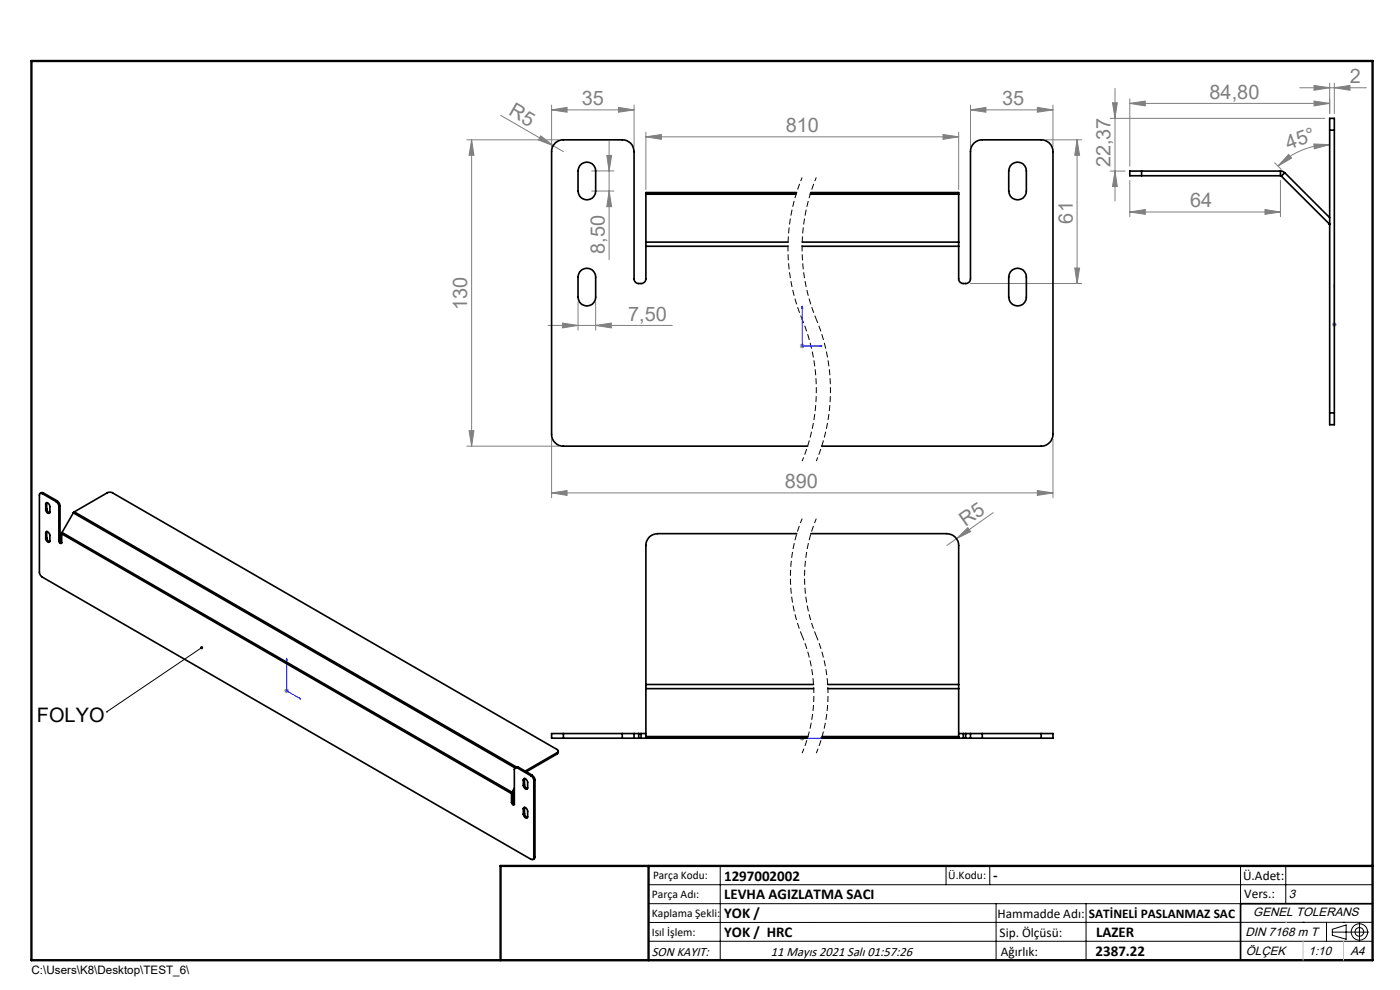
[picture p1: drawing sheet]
<svg xmlns="http://www.w3.org/2000/svg" width="297mm" height="210mm" viewBox="0 0 297 210" stroke-linecap="round" stroke-linejoin="round" font-family="sans-serif">
<path d="M170.2 37.6a39.1 39.1 0 0 0 0 30.1M173.2 37.6a39.1 39.1 0 0 0 0 30.1M170.2 67.7a39.1 39.1 0 0 1 0 30.1M173.2 67.7a39.1 39.1 0 0 1 0 30.1" fill="none" stroke="#000" stroke-width=".21" stroke-dasharray="1.3 .6" stroke-dashoffset=".4" stroke-linecap="butt"/>
<path d="M170.2 110a32.3 32.3 0 0 0 0 24.9M173.2 110a32.3 32.3 0 0 0 0 24.9M170.2 134.9a32.3 32.3 0 0 1 0 24.9M173.2 134.9a32.3 32.3 0 0 1 0 24.9" fill="none" stroke="#000" stroke-width=".21" stroke-dasharray="1.3 .6" stroke-dashoffset=".3" stroke-linecap="butt"/>
<g fill="none" stroke="#000" stroke-width=".21">
<path d="M42.8 137.4l-20.2 13.6M22.6 151h.1M137.6 187.7h153.6M137.6 191.7h153.6M137.6 199.7h153.6M152.8 183.7v20M200.7 183.7v4M210 183.7v4M211.3 191.7v12M230.4 191.7v12M263.2 183.7v20M272.8 183.7v8"/>
<path d="M276.4 195.6h.1M281.4 195.6v4.1M282.6 197.7h7.8M282.6 197.1l3-.9v3l-3-.8zM285 195.6h.1M288.4 195.8v3.8M291.2 195.6l-153.6 .1"/>
<circle cx="288.4" cy="197.7" r="1.74"/>
<circle cx="288.4" cy="197.7" r=".93"/>
</g>
<g fill="none" stroke="#00f" stroke-width=".21">
<path d="M170.2 64.9v8.5h4.2M170.2 64.9l.1 .5h-.2zM174 73.3l.4 .1-.4 .1zM283.1 68.7v.3zM283.1 60.4v.4v-.4M283.1 68.9h.1M283.1 60.4v8.5M60.8 139.6l.1 .4-.2-.1zM60.8 139.6v6.9l3 1.8M63.5 148l.3 .3-.3-.1zM170.1 156.6h.2zM170.2 156.6h.1"/>
<path d="M170.2 156.6h4.2M174.4 156.6h-.4h.4"/>
</g>
<g fill="none" stroke="#808080" stroke-width=".21">
<path d="M236.5 18.8v23.8M275.7 18.6h14.2M278.8 18.1l3.3 .5-3.3 .5zM282.1 17.6v6.5M283.1 18.6l3.3-.5v1zM283.1 17.6v6.5M99 29.7h19.5M100 29.7v64.9M100 29.7l.5 3.2h-1zM106.2 24.5l11.1 6.4M114.7 28.8l2.6 2.1-3.1-1.2zM117 23.3l3.3-.5v1z"/>
<path d="M117 22.3v8.8M117 23.3h17.5M117.3 30.9l2.2 1.3M125.5 36.3h4.7M128.7 33h1.1l-.6 3.3zM129.2 29.9v25.2M131.2 22.8l3.3 .5-3.3 .5zM134.5 22.3v8.8M137 29l3.3-.5v1.1zM137 28v12.2M137 29h66.4M200.1 28.5l3.3 .5-3.3 .6z"/>
<path d="M203.4 28v12.2M205.9 23.3l3.3-.5v1zM205.9 23.3h17.5M205.9 22.3v8.8M220.1 22.8l3.3 .5-3.3 .5zM221.9 29.7h7.6M223.4 22.3v8.8M228.5 29.7v30.4M228.5 29.7l.5 3.2h-1zM235.5 25.1h45.6M235.5 36.3h3.2M236 21.8h1l-.5 3.3z"/>
<path d="M236.5 36.3l.5 3.3h-1zM239.7 21.9l3.3-.5v1.1zM239.7 20.9v14.4M239.7 38.3v7.7M239.7 21.9h42.4M270.4 34.5l1.4 1.4M271.6 38.3v7.7M273.4 32.8l.6 .7-2.9 1.7zM278.7 30.5l3.4 .2-3.3 .9zM278.8 21.4l3.3 .5-3.3 .6zM282.1 30.7a15.7 15.7 0 0 0-11 4.5M125.5 40.5h4.7"/>
<path d="M129.2 40.5l.6 3.3h-1.1zM228 56.9h1l-.5 3.2zM239.7 45l3.3-.6v1.1zM239.7 45h31.9M268.4 44.4l3.2 .6-3.2 .5zM116.3 69h26.3M119.3 68.5l3.3 .5-3.3 .6zM122.6 64v6M126.4 69l3.3-.5v1.1zM126.4 64v6M169.7 73.4h1M169.8 73.1l.7 .7"/>
<path d="M170.2 72.9v1M170.5 73.1l-.7 .7M205.9 60.1h23.6M282.6 68.9h1M282.7 68.5l.7 .7M283.1 68.4v.9M283.4 68.5l-.7 .7M99 94.6h19.5M99.5 91.4h1l-.5 3.2zM117 93.2v12.4M223.4 93.2v12.4M117 104.6l3.3-.5v1z"/>
<path d="M117 104.6h106.4M202.9 114.3l2.4-2.4 .6 .9zM202.9 114.3l-2 1.4M210.7 108.8l-7.8 5.5M220.1 104.1l3.3 .5-3.3 .5zM60.3 146.5h1M60.5 146.2l.7 .7M60.8 146v1M61.2 146.2l-.7 .7M169.7 156.6h1M169.8 156.2l.7 .7M170.2 156.1v1"/>
<path d="M170.5 156.2l-.7 .7"/>
</g>
<path d="M106.2 203.7h185" fill="none" stroke="#000" stroke-width=".25"/>
<path d="M291.2 191.7h-28v12" fill="none" stroke="#000" stroke-width=".35"/>
<path d="M6.7 12.9h284.5v190.8h-284.5zM137.6 183.7v20M291.2 183.7h-185v20" fill="none" stroke="#000" stroke-width=".5"/>
<path d="M272.8 195.6h.1M276.4 199.7v4M285 199.7v4" fill="none" stroke="#c0c0c0" stroke-width=".21"/>
<path d="M42.5 137.2l.4-.1 .1 .1-.2 .2 .2-.2a.34 .34 0 0 1-.2 .5 .34 .34 0 0 1-.3-.5z" fill="#000"/>
<g fill="#00f">
<path d="M174 73.3l.4 .1-.4 .1zM170.2 64.9l.1 .5h-.2z"/>
<path d="M283.1 68.7v.3zM283.1 60.4v.4zM63.5 148l.3 .3-.3-.1zM60.8 139.6l.1 .4-.2-.1zM174 156.6h.4zM170.1 156.6h.2z"/>
</g>
<g fill="#808080">
<path d="M114.7 28.8l2.6 2.1-3.1-1.2z"/>
<path d="M202.9 114.3l2.4-2.4 .6 .9z"/>
<path d="M131.2 22.8l3.3 .5-3.3 .5zM117 23.3l3.3-.5v1zM283.1 18.6l3.3-.5v1zM278.8 18.1l3.3 .5-3.3 .5z"/>
<path d="M117 104.6l3.3-.5v1zM220.1 104.1l3.3 .5-3.3 .5zM205.9 23.3l3.3-.5v1zM220.1 22.8l3.3 .5-3.3 .5zM119.3 68.5l3.3 .5-3.3 .6zM126.4 69l3.3-.5v1.1zM239.7 21.9l3.3-.5v1.1zM278.8 21.4l3.3 .5-3.3 .6z"/>
<path d="M200.1 28.5l3.3 .5-3.3 .6zM137 29l3.3-.5v1.1z"/>
<path d="M278.7 30.5l3.4 .2-3.3 .9zM273.4 32.8l.6 .7-2.9 1.7z"/>
<path d="M236 21.8h1l-.5 3.3zM236.5 36.3l.5 3.3h-1z"/>
<path d="M129.2 40.5l.6 3.3h-1.1zM128.7 33h1.1l-.6 3.3z"/>
<path d="M100 29.7l.5 3.2h-1zM99.5 91.4h1l-.5 3.2zM228.5 29.7l.5 3.2h-1zM228 56.9h1l-.5 3.2z"/>
<path d="M239.7 45l3.3-.6v1.1zM268.4 44.4l3.2 .6-3.2 .5z"/>
</g>
<g fill="none" stroke="#000" stroke-width=".35">
<path d="M123 35.2a1.87 1.87 0 0 1 2.1-.7 1.87 1.87 0 0 1 1.3 1.8v4.2a1.87 1.87 0 0 1-1.9 1.9 1.87 1.87 0 0 1-1.9-1.9v-4.2zM214.3 35.2a1.87 1.87 0 0 1 2.1-.7 1.87 1.87 0 0 1 1.3 1.8v4.2a1.87 1.87 0 0 1-1.8 1.9 1.87 1.87 0 0 1-1.9-1.9v-4.2zM242.2 36.3h-2.5v1h2.5M242.2 36.3v1M242.2 36.3h29.4M242.2 37.3h29.4M271.6 37.3l.2 .1M271.6 36.3l.5 .1 .5 .2M271.6 36.3v1M271.8 37.4l10.2 10.1M272.6 36.6l-.8 .8M272.6 36.6l9.5 9.6"/>
<path d="M282.1 27.6v-2.5h1v2.5M282.1 27.6h1M282.1 27.6v60M283.1 27.6v60M123.4 57.2a1.88 1.88 0 0 1 3 1.6v4.2a1.87 1.87 0 0 1-1.9 1.9 1.87 1.87 0 0 1-1.9-1.9v-4.2l.4-1.1zM137 52.2v7a1.28 1.28 0 0 1-1.2 1 1.28 1.28 0 0 1-1.3-1v-27a2.47 2.47 0 0 0-2.5-2.5h-12.5a2.47 2.47 0 0 0-2.5 2.5v59.9a2.53 2.53 0 0 0 2.5 2.5h51.8M137 51.4v.8M137 52.2h30.1M137 51.4h30.2M137 41.2h31.9M137 41.2v10.2M169 40.8h-32v.4"/>
<path d="M170.1 52.2h33.3M170.2 51.4h33.2M171.9 41.2h31.5M172 40.8h31.4v.4M203.4 52.2v7a1.28 1.28 0 0 0 1.2 1 1.28 1.28 0 0 0 1.3-1v-27a2.47 2.47 0 0 1 2.5-2.5h12.5a2.47 2.47 0 0 1 2.5 2.5v59.9a2.53 2.53 0 0 1-2.5 2.5h-46.6M203.4 51.4v.8M203.4 41.2v10.2M214.8 57.2a1.88 1.88 0 0 1 2.9 1.6v4.2a1.87 1.87 0 0 1-1.8 1.9 1.87 1.87 0 0 1-1.9-1.9v-4.2l.3-1.1zM282 47.5l.1 .2M282.1 47.4l-.1 .1M282.1 87.6v2.5h1v-2.5M282.1 87.6h1"/>
<path d="M9 104.7a.37 .37 0 0 0-.5 0 .37 .37 0 0 0-.1 .3v16.5l.2 .6 .4 .3 103.6 59.9a.37 .37 0 0 0 .5 0 .37 .37 0 0 0 .1-.4M9 104.7l2.9 1.7M9.2 104.6l-.3-.1-.4 .2M9.2 104.6l-.2 .1M9.2 104.6l2.9 1.6M9.7 106.9a.4 .4 0 0 1 .5-.3 .4 .4 0 0 1 .3 .5l.1 1.5a.42 .42 0 0 1-.5 .3 .42 .42 0 0 1-.3-.5l-.1-.3M9.7 113.1v-.2a.53 .53 0 0 1 .6 0 .53 .53 0 0 1 .2 .5v1.5a.55 .55 0 0 1-.6 0 .55 .55 0 0 1-.2-.7M9.7 106.9v1.2M9.7 113.1v1.1M9.9 107.9l.2 .6 .4 .3M9.9 114.1l.2 .5 .4 .3M9.9 106.8l-.2 .1"/>
<path d="M9.9 107.9l-.2 .2M9.9 106.8v1.1M9.9 112.9v1.2M9.9 112.9l-.2 .2M9.9 114.1l-.2 .1M9.9 106.6v.2M9.9 112.7v.2M11.9 106.4l.4 .4 .2 .6M12.1 106.2l.5 .5 .1 .6M12.1 106.2l-.2 .2M12.5 114.8l.2 .4M12.5 107.4v7.4"/>
<path d="M12.7 114.6l.2 .4M12.7 115.2h.1M12.7 107.3l-.2 .1M12.7 114.6l-.2 .2M12.7 107.3v7.3M12.9 115l-.2 .2M12.9 115l.2 .1M13.1 115.1l-.1 .2-.2-.1M13.1 113.2v1.9M13.1 113.2l95.4 55.1M13.1 115.1l-.3 .1M13.2 113l-.1 .2"/>
<path d="M13.2 113l95.4 55.1M15.6 108.8l-2.4 4.2M15.6 108.8l93.6 54.1M15.8 108.6l-.2 .2M15.8 108.6l7-4.1h1l94.4 54.5a.35 .35 0 0 1 .2 .3 .35 .35 0 0 1-.2 .4M15.8 108.6l93.7 54.1M169 113.2h-29.5a2.47 2.47 0 0 0-2.5 2.5v29.5M172 113.2h28.9a2.53 2.53 0 0 1 2.5 2.5v29.5M118.2 159.7l-6.8 3.9M118.2 159.7v.2M118.2 159.9l-6.5 3.8M118.4 159.3v.5l-.2 .1"/>
<path d="M119.5 155.6h-2.5v1h2.5M119.5 156.6h12.5M119.5 155.6h12.5M119.5 155.6v1M132 156.6h2.5M132 155.6h2.5M132 155.6v1M134.5 156.6h1M134.5 155.6h1M134.5 155.6v1M135.5 156.6h.5M135.5 155.6h.5"/>
<path d="M135.5 155.6v1M136 156.6h1M136 155.6h1M136 155.6v1M137 145.2v.9M137 156.2v.4M137 146.1v10.1M137 156.6h34.3M137 145.2h35.6M137 146.1h35.6M137 156.2h34.4M174.3 156.6h29.1"/>
<path d="M174.4 156.2h29M175.6 145.2h27.8M175.6 146.1h27.8M203.4 145.2v.9M203.4 156.2v.4M203.4 156.6h1M203.4 155.6h1M203.4 146.1v10.1M204.4 156.6h.5M204.4 155.6h.5M204.4 155.6v1M204.9 156.6h1"/>
<path d="M204.9 155.6h1M204.9 155.6v1M205.9 156.6h2.5M205.9 155.6h2.5M205.9 155.6v1M208.4 155.6v1M208.4 156.6h12.5M208.4 155.6h12.5M220.9 155.6h2.5v1h-2.5M220.9 155.6v1M108.5 170.2l.3 .4M108.5 168.3v1.9"/>
<path d="M108.6 168.1l-.1 .2M108.6 168.1l.2 .1M108.8 168.2h.1M108.8 170.1l.2 .4M108.8 170.6l.1 .1M108.8 168.2l-.3 .1M108.8 170.1l-.3 .1M108.8 168.2v1.9M109 170.5l-.2 .1M109 170.5l.1 .1M109.1 170.6l-.2 .1M109.1 167.6l-.3 .6"/>
<path d="M109.1 167.2l-.5 .9M109.5 162.7h.5M109.5 162.7l-.2 .1M109.7 162.9a.37 .37 0 0 0-.4-.1 .37 .37 0 0 0-.2 .4v7.4M109.7 162.9l2.9 1.7M110 162.7l-.3 .2M110 162.7l2.9 1.7M111 171.5a.42 .42 0 0 1 .5-.2 .42 .42 0 0 1 .3 .4l.1 1.5a.42 .42 0 0 1-.4 .3 .42 .42 0 0 1-.4-.4l-.1-.4M111 165.4l.1-.1a.52 .52 0 0 1 .5 0 .52 .52 0 0 1 .3 .5v1.4a.53 .53 0 0 1-.6 .1 .53 .53 0 0 1-.2-.6l-.1-.1M111 165.4v1.2M111 171.5v1.2M111.3 166.5l.1 .5 .5 .3"/>
<path d="M111.3 172.6l.1 .5 .5 .3M111.3 165.3l-.3 .1M111.3 166.5l-.3 .1M111.3 165.3v1.2M111.3 171.4v1.2M111.3 171.4l-.3 .1M111.3 172.6l-.3 .1M111.3 165.1v.2M111.3 171.3v.1M112.6 164.6l.4 .3 .2 .7M112.9 164.4l.4 .5 .2 .5M112.9 164.4l-.3 .2"/>
<path d="M113.2 165.6v16.3M113.5 165.4l-.3 .2M113.5 165.4v16.4M113.5 181.8v.2l-.4 .3M113.5 181.8l-.3 .1"/>
</g>
<g font-size="4.2" fill="#808080">
<text x="286.4" y="17.7">2</text>
<text x="123.4" y="22.3">35</text>
<text x="212.6" y="22.3">35</text>
<text x="256.6" y="21">84,80</text>
<text x="107.7" y="24.3" transform="rotate(30 107.7 24.3)">R5</text>
<text x="166.7" y="28.1">810</text>
<text x="235.6" y="35.5" transform="rotate(-90 235.6 35.5)">22,37</text>
<text x="273.4" y="31.9" transform="rotate(-20 273.4 31.9)">45°</text>
<text x="227.6" y="47.4" transform="rotate(-90 227.6 47.4)">61</text>
<text x="252.5" y="44">64</text>
<text x="128.3" y="53.9" transform="rotate(-90 128.3 53.9)">8,50</text>
<text x="99.1" y="65.8" transform="rotate(-90 99.1 65.8)">130</text>
<text x="133.3" y="68.1">7,50</text>
<text x="166.5" y="103.6">890</text>
<text x="204.8" y="111.8" transform="rotate(-35 204.8 111.8)">R5</text>
</g>
<text font-size="4.2" x="7.8" y="153.1">FOLYO</text>
<g font-size="3.2">
<text x="153.6" y="186.8">1297002002</text>
<text x="153.6" y="190.8">LEVHA AGIZLATMA SACI</text>
<text x="210.7" y="186.6">-</text>
<text x="153.6" y="194.8">YOK /</text>
<text x="153.6" y="198.8">YOK / HRC</text>
<text x="232.4" y="202.8">2387.22</text>
<text x="232.5" y="198.8">LAZER</text>
</g>
<g font-size="2.8">
<text x="263.7" y="186.7">Ü.Adet:</text>
<text x="263.9" y="190.5">Vers.:</text>
<text x="211.6" y="194.8">Hammadde Adı:</text>
<text x="231" y="194.8">SATİNELİ PASLANMAZ SAC</text>
<text x="138.3" y="202.8">SON KAYIT:</text>
<text x="163.6" y="202.8">11 Mayıs 2021 Salı 01:57:26</text>
<text x="212.1" y="198.7">Sip. Ölçüsü:</text>
<text x="212.3" y="202.7">Ağırlık:</text>
</g>
<g font-size="2.6">
<text x="273.4" y="190.4">3</text>
<text x="265.9" y="194.4">GENEL TOLERANS</text>
<text x="264.2" y="198.5">DIN 7168 m T</text>
<text x="264.3" y="202.6">ÖLÇEK</text>
<text x="277.6" y="202.6">1:10</text>
<text x="286.5" y="202.6">A4</text>
</g>
<g font-size="2.5">
<text x="138.3" y="190.5">Parça Adı:</text>
<text x="138.5" y="186.5">Parça Kodu:</text>
<text x="201.2" y="186.5">Ü.Kodu:</text>
<text x="138.3" y="194.5">Kaplama Şekli:</text>
<text x="138.3" y="198.6">Isıl İşlem:</text>
<text x="6.7" y="206.7">C:\Users\K8\Desktop\TEST_6\</text>
</g>
</svg>
